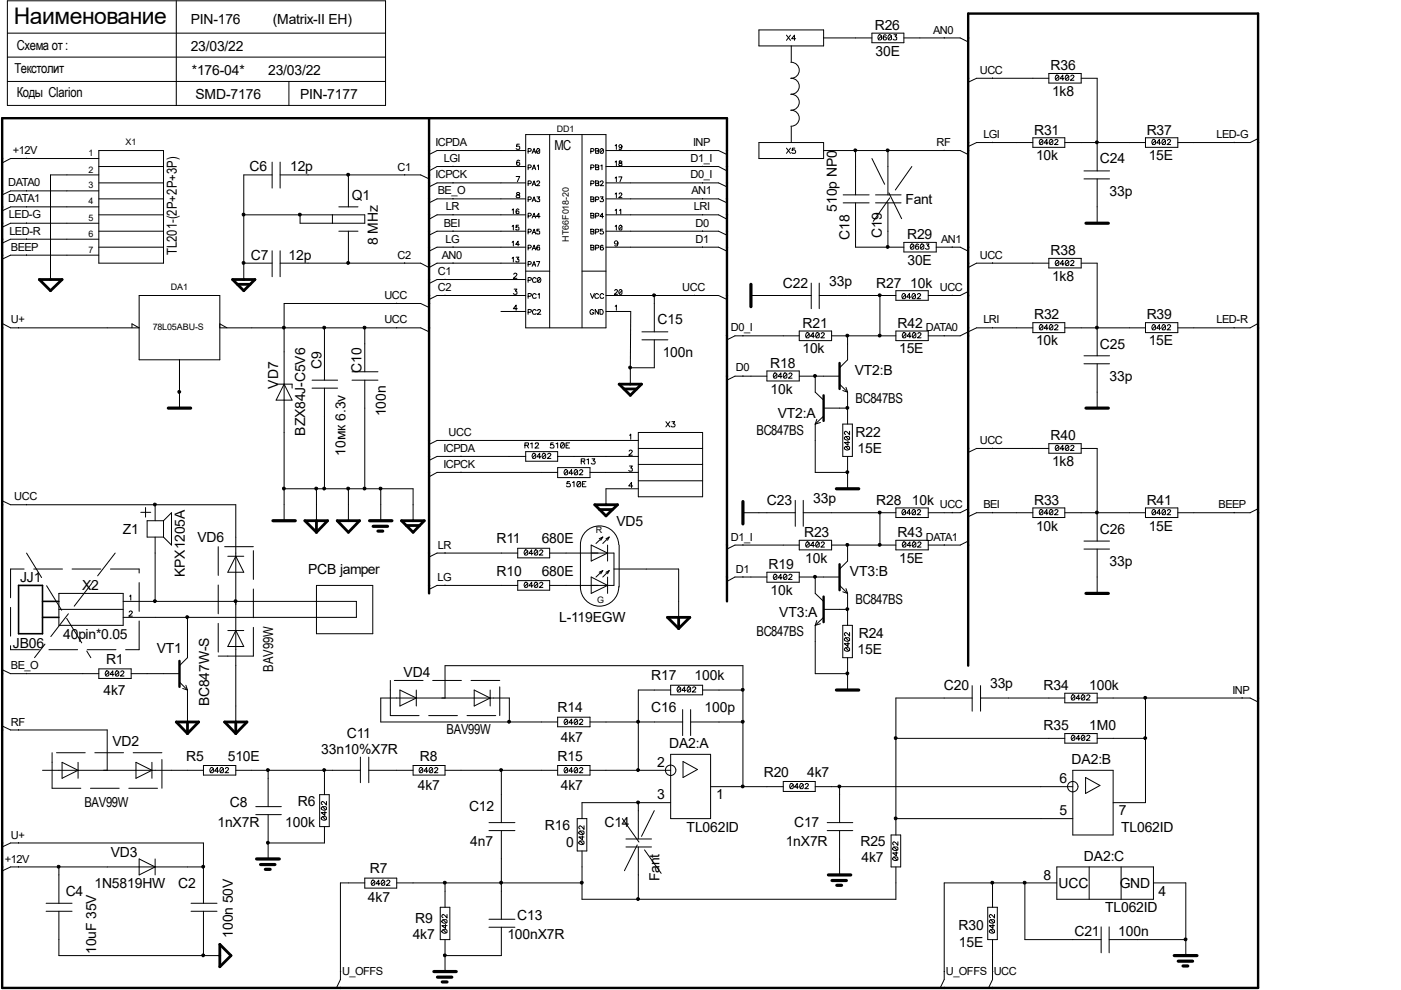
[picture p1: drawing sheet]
<svg xmlns="http://www.w3.org/2000/svg" width="297mm" height="210mm" viewBox="0 0 297 210" stroke-linecap="round" stroke-linejoin="round" font-family="sans-serif">
<g fill="none" stroke="#000" stroke-width=".21">
<path d="M1.6 .2h80.1v22.2h-80.1zM1.6 7h80.1M1.6 17.3h80.1M1.6 12.1h80.1M37.4 .2v22.2M61.3 17.3v5.1M160.9 6.3h13.7v3.4h-13.7zM166.7 7.5l.9 1.1M167.6 7.5l-.9 1.1M167.7 13.2a1.7 1.7 0 0 1 1.8 1.7 1.7 1.7 0 0 1-1.8 1.7 1.7 1.7 0 0 1 1.8 1.7 1.7 1.7 0 0 1-1.8 1.7 1.7 1.7 0 0 1 1.8 1.7 1.7 1.7 0 0 1-1.8 1.7 1.7 1.7 0 0 1 1.8 1.7 1.7 1.7 0 0 1-1.8 1.7M167.8 9.7v3.4M168.7 8.2h-.9l.6-.7v1.1"/>
<path d="M174.6 8h10.3M184.9 7h6.7v2.1h-6.7zM186.3 7.5l.2-.1a.62 .62 0 0 1 .1 1.1h-.3l-.1-.2-.1-.4zM186.9 7.6l-.7 .7M187.9 7.5h-.1a.51 .51 0 0 0-.6 .4 .51 .51 0 0 0 .5 .6 .34 .34 0 0 0 .1-.6 .34 .34 0 0 0-.6 .2M188.4 7.5l.2-.1a.62 .62 0 0 1 .2 1.1h-.4l-.1-.5zM189 7.6l-.7 .7M189.5 7.4h.6l-.3 .4a.38 .38 0 0 1 .3 .5 .38 .38 0 0 1-.7 .1v-.1M191.6 8h12l1.7 .9M200.2 8h.1M210.4 16.5v.1M222.4 16.6h-15.4l-1.7 .8"/>
<path d="M222.4 15.6h6.8v2h-6.8zM223.9 16l.2-.1a.62 .62 0 0 1 .1 1.1h-.3l-.1-.2-.1-.4zM224.5 16.2l-.7 .6M225.6 16.7h-.9l.6-.8v1.1M226 16l.2-.1a.62 .62 0 0 1 .2 1.1h-.4l-.1-.2-.1-.4zM226.6 16.2l-.7 .6M227 16.2l.5-.3 .2 .4-.8 .7h.8M229.2 16.6h3.4v19.6M5.6 33.5v.1M21 33.6h-18.8l-1.7 .9M21 37.1h-10.3v22.2M21 31.9h13.7v23.9h-13.7z"/>
<path d="M21 38.8h13.7M21 35.3h13.7M57.7 37.1h-6v22.2M57.7 34.4v5.5M59.4 37.1h29.8l1.8 .8M59.4 34.4v5.5M73.9 37.1v6.8M85.8 37v.1M96.1 31.8v.1M96.1 35.2v.1M96.1 38.7v.1M109.4 37.4h.8l-.5 1.1"/>
<path d="M110.1 30.6h-.5l-.1 .5a.43 .43 0 0 1 .6-.1 .43 .43 0 0 1 .1 .6l-.6 .1-.2-.2M110.2 34.1l-.1-.1a.51 .51 0 0 0-.6 .5 .51 .51 0 0 0 .5 .6 .36 .36 0 0 0 .1-.7 .36 .36 0 0 0-.6 .3M111.5 28.5h17v41h-17zM111.5 38.8h-18.8l-1.7 .8M111.5 31.9h-18.8l-1.7 .9M111.5 35.3h-18.8l-1.7 .9M112 32.1l.6-.1v-.4l-.6-.1v1M112 38.9h.6v-.5h-.6v1M112 35.6l.6-.1v-.4l-.6-.1v1M112.8 32.5l.4-1 .4 1M112.8 39.4l.4-1 .4 1M112.8 36l.4-1 .4 1"/>
<path d="M113 32.2h.5M113 39h.5M113 35.6h.5M113.8 38.6v-.2h.5l.1 .3-.7 .7h.7M113.9 31.6l.3-.1 .2 .2-.1 .8a.52 .52 0 0 1-.5-.3 .52 .52 0 0 1 .1-.6zM113.9 35.2l.3-.2v1M114.4 31.7l-.6 .6M116.5 28.5v41M123.4 28.5v41M125.3 32.1l.6-.1v-.4l-.6-.1v1M125.3 38.9h.6v-.5h-.6v1M125.3 35.6l.6-.1v-.4l-.6-.1v1"/>
<path d="M126.3 31.5l.7 .1v.3l-.3 .1 .3 .1-.1 .4h-.6zM126.3 38.4h.7v.4l-.3 .1h.3l-.1 .5h-.6zM126.3 35l.7 .1v.3l-.3 .1 .3 .1-.1 .4h-.6zM126.3 32h.4M126.3 38.9h.4M126.3 35.5h.4M127.3 38.6l.2-.2 .4 .1-.2 .4-.5 .5h.8M127.4 35.1l.2-.1v1M127.9 31.7l-.6 .6M128.5 38.8h23.9l1.7 .8M128.5 31.9h23.9l1.7 .9M128.5 35.3h23.9l1.7 .9"/>
<path d="M130.4 30.9l.3-.3v1.1M130.4 37.8l.3-.3v1M130.4 34.4l.3-.3v1M131.2 37.5h.7l-.5 1M131.3 34.2v.3l.6 .3a.31 .31 0 0 1-.4 .3 .31 .31 0 0 1-.1-.5l.3-.1 .2-.2-.3-.2zM131.9 31l-.4 .3-.2-.1v-.4l.2-.2a.53 .53 0 0 1 .4 .7 .53 .53 0 0 1-.6 .4v-.1M149 31.8v.1M149 35.2v.1M149 38.7v.1M160.9 30.2h13.7v3.4h-13.7zM166.7 31.4l.9 1.1M167.6 31.4l-.9 1.1"/>
<path d="M167.8 26.8v3.4M168.5 31.4h-.5l-.1 .5a.43 .43 0 0 1 .7 0 .43 .43 0 0 1 0 .6 .43 .43 0 0 1-.7-.1l-.1-.1M174.6 31.9h29l1.7 .9M181.4 31.9v9.4M188.3 31.9v9.4M200.2 31.8v.1M210.4 30.1v.1M219 30.2h-12l-1.7 .9M219 29.2h6.8v2h-6.8zM220.5 29.6l.2-.1a.62 .62 0 0 1 .1 1.1h-.3l-.2-.4zM221.1 29.8l-.7 .7M222.2 30.3h-.8l.6-.8v1.1"/>
<path d="M222.6 29.6l.2-.1a.62 .62 0 0 1 .2 1.1h-.4l-.1-.1v-.4zM223.2 29.8l-.7 .7M223.6 29.8l.5-.3 .2 .4-.7 .7h.7M225.8 30.2h17.1M229.8 37.9h5.4M229.8 36.2h5.4M232.6 37.9v9.4M242.9 29.2h6.8v2h-6.8zM244.4 29.6l.2-.1a.62 .62 0 0 1 .1 1.1h-.3l-.1-.1-.1-.4zM245 29.8l-.7 .7M246.1 30.3h-.9l.6-.8v1.1M246.5 29.6l.2-.1a.62 .62 0 0 1 .1 1.1h-.3l-.1-.1-.1-.4z"/>
<path d="M247.1 29.8l-.7 .7M247.5 29.8l.4-.3 .3 .4-.8 .7h.8M261.7 30.1v.1M266.7 29.4l-1.7 .8h-15.3M5.6 40.4v.1M5.6 43.8v.1M5.6 47.2v.1M5.6 50.6v.1M5.6 54v.1M21 54.1h-18.8l-1.7 .8M21 47.3h-18.8l-1.7 .9M21 43.9h-18.8l-1.7 .8"/>
<path d="M21 50.7h-18.8l-1.7 .9M21 40.5h-18.8l-1.7 .8M21 45.6h13.7M21 52.4h13.7M21 49h13.7M21 42.2h13.7M51.7 45.6h25.6v1.7h-13.7v-1.7M51.7 55.8h6M57.7 53.2v5.5M59.4 55.8h29.8l1.8 .9 1.7-.9h18.8M59.4 53.2v5.5M70.5 45.6v1.7"/>
<path d="M71.8 43.9h4.1M71.8 49h4.1M73.9 49v6.8M85.8 55.7v.1M94.4 59.2v.1M96.1 42.1v.1M96.1 45.5v.1M96.1 48.9v.1M96.1 52.3v.1M96.1 55.7v.1M108.6 51.4l.2-.3v1.1M108.6 48l.2-.2v1"/>
<path d="M108.6 54.8l.2-.3v1M108.6 44.5l.2-.2v1M108.9 58.2l.4-.3 .3 .4-.8 .7h.8M109.4 54.5h.6l-.3 .4a.31 .31 0 0 1 .3 .4 .31 .31 0 0 1-.4 .2l-.3-.1M109.6 40.9v.3l.6 .4a.34 .34 0 0 1-.4 .3 .34 .34 0 0 1-.3-.4l.7-.4-.3-.3zM109.9 47.8h-.5v.5a.35 .35 0 0 1 .5-.2 .35 .35 0 0 1 .1 .5 .35 .35 0 0 1-.4 .2l-.3-.2M110 44.4l-.3-.1-.3 .2v.7a.34 .34 0 0 0 .6 0 .34 .34 0 0 0-.3-.5l-.3 .3M110.1 51.8h-.8l.6-.7v1.1M111.5 59.3h-18.8l-1.7 .8M111.5 52.4h-18.8l-1.7 .9M111.5 49h-18.8l-1.7 .9M111.5 42.2h-18.8l-1.7 .8"/>
<path d="M111.5 45.6h-18.8l-1.7 .9M111.5 57.5h5M112 52.6l.6-.1v-.4l-.6-.1v1M112 42.3l.6-.1v-.4l-.6-.1v1.1M112 59.4h.6v-.5l-.6-.1v1.1M112 49.2l.6-.1v-.4l-.6-.1v1M112 56h.6v-.5h-.6v1M112 45.8l.6-.1v-.4l-.6-.1v1M112.8 53l.4-1 .4 1M112.8 42.8l.4-1.1 .4 1.1M112.8 49.6l.4-1 .4 1M112.8 56.5l.4-1 .4 1"/>
<path d="M112.8 46.2l.4-1 .4 1M113 52.7h.5M113 42.4h.5M113 49.3h.5M113 56.1h.5M113 45.9h.5M113.7 59.1a.39 .39 0 0 0-.5-.3 .39 .39 0 0 0-.3 .5 .47 .47 0 0 0 .2 .5 .47 .47 0 0 0 .6 0v-.1M113.7 55.5h.7l-.4 1M113.8 41.7h.6l-.3 .5h.2a.38 .38 0 0 1 0 .6 .38 .38 0 0 1-.6-.2M114.3 48.6h-.5v.4a.36 .36 0 0 1 .6 .1 .36 .36 0 0 1-.1 .5 .36 .36 0 0 1-.6-.2M114.4 52.2l-.3-.2-.3 .2v.7a.34 .34 0 0 0 .6 0 .34 .34 0 0 0-.3-.5l-.3 .3M114.5 45.9h-.8l.6-.7v1"/>
<path d="M114.6 59l-.6 .7M123.4 57.5h5.1M125.3 52l.6 .1v.3l-.2 .1 .2 .1v.4h-.6zM125.3 41.7l.6 .1v.4h-.2l.2 .1v.5h-.6zM125.3 48.6l.6 .1v.3l-.2 .1 .2 .1v.4h-.6zM125.3 45.2l.6 .1v.3l-.2 .1 .2 .1v.4h-.6zM125.3 52.5h.4M125.3 42.2h.4M125.3 49.1h.4M125.3 45.7h.4M126.3 52.6l.6-.1 .1-.4-.7-.1v1M126.3 42.3l.6-.1 .1-.4-.7-.1v1.1"/>
<path d="M126.3 49.2l.6-.1 .1-.4-.7-.1v1M126.3 45.8l.6-.1 .1-.4-.7-.1v1M127.3 41.7h.6l-.4 .5h.3a.38 .38 0 0 1 0 .6 .38 .38 0 0 1-.6-.2M127.8 48.6h-.5v.4a.36 .36 0 0 1 .6 .1 .36 .36 0 0 1-.3 .5h-.3l-.1-.2M127.9 52.2l-.2-.2-.4 .2v.7a.36 .36 0 0 0 .5 .2 .36 .36 0 0 0 .1-.5 .36 .36 0 0 0-.4-.2l-.2 .3M128 45.9h-.8l.5-.7v1M128.5 52.4h23.9l1.7 .9M128.5 49h23.9l1.7 .9M128.5 42.2h23.9l1.7 .8M128.5 45.6h23.9l1.7 .9M130.4 41.1l.3-.2v1M130.4 48l.3-.2v1"/>
<path d="M130.4 44.6l.3-.2v1M131 51.5l-.2 .2h-.4a.36 .36 0 0 1 0-.5 .36 .36 0 0 1 .5 0l.1 .3a.49 .49 0 0 1-.4 .7l-.3-.1M131.3 41.1l.3-.2 .3 .3-.7 .7h.7M131.4 47.8h.2l.3 .2-.1 .8a.52 .52 0 0 1-.6-.3 .52 .52 0 0 1 .2-.7zM131.4 44.6l.2-.2v1M131.9 48l-.6 .6M149 42.1v.1M149 45.5v.1M149 48.9v.1M149 52.3v.1M178.8 41.3h5.5M178.8 43h5.5"/>
<path d="M181.4 43v9.4h10.2M185.6 41.3h5.4M185.6 43h5.4M188.3 43v9.4M191.6 51.4h6.9v2h-6.9zM193.2 51.8l.1-.1a.62 .62 0 0 1 .2 1.1h-.3l-.2-.4zM193.8 52l-.7 .7M194.8 51.9l-.1-.1a.51 .51 0 0 0-.6 .5 .51 .51 0 0 0 .5 .5 .34 .34 0 0 0 0-.5 .34 .34 0 0 0-.5 .2M195.3 51.8l.1-.1a.62 .62 0 0 1 .2 1.1h-.3l-.2-.4zM195.9 52l-.7 .7M196.4 51.7h.6l-.4 .5a.38 .38 0 0 1 .3 .5 .38 .38 0 0 1-.6 0h-.1M198.5 52.4h5.1l1.7 .9"/>
<path d="M201.9 52.3v.1M210.4 55.7v.1M222.4 55.8h-15.4l-1.7 .9M222.4 54.8h6.8v2h-6.8zM223.9 55.3l.2-.1a.62 .62 0 0 1 .1 1.1h-.3l-.1-.2-.1-.4zM224.5 55.5l-.7 .6M225.6 56h-.9l.6-.8v1.1M226 55.3l.2-.1a.62 .62 0 0 1 .2 1.1h-.4l-.1-.2-.1-.4zM226.6 55.5l-.7 .6M227 55.5l.5-.3 .2 .3-.8 .8h.8M229.2 55.8h3.4v19.6M.5 68.6l1.7 .9h27.3l-1.5-.8v.8"/>
<path d="M3.9 69.4v.1M29.5 62.7h17.1v13.6h-17.1zM38.1 76.3v10.2M46.6 69.5h42.6l1.8 .9M46.6 68.7l1.5 .8M68.8 69.5v11.1M74.6 78.8h5.5M77.3 69.5v9.3M84.1 64.3h.1M84.1 69.4v.1M91 65.2l-1.8-.9h-29v46.1M94.4 62.6v.1"/>
<path d="M106.2 66h5.3M109 61.3h.6l-.3 .4a.38 .38 0 0 1 .3 .6 .38 .38 0 0 1-.7 0l-.1-.1M109.7 65.4h-.9l.6-.7v1.1M111.5 62.7h-18.8l-1.7 .8M112 62.8l.6-.1v-.4l-.6-.1v1M112 66.2l.6-.1v-.4l-.6-.1v1M113.7 62.5a.39 .39 0 0 0-.5-.3 .39 .39 0 0 0-.3 .5 .47 .47 0 0 0 .2 .5 .47 .47 0 0 0 .6 0v-.1M113.7 65.9a.39 .39 0 0 0-.5-.3 .39 .39 0 0 0-.3 .4 .47 .47 0 0 0 .2 .6 .47 .47 0 0 0 .6-.1M114 65.9l.2-.3 .4 .2-.2 .4-.5 .4h.8M114.1 62.4l.2-.2v1M125.2 62.2l.4 1 .4-1M125.9 65.9a.39 .39 0 0 0-.5-.3 .39 .39 0 0 0-.3 .4v.3a.38 .38 0 0 0 .4 .3 .38 .38 0 0 0 .4-.3h-.3"/>
<path d="M126.9 62.5a.39 .39 0 0 0-.5-.3 .39 .39 0 0 0-.3 .5 .47 .47 0 0 0 .2 .5 .47 .47 0 0 0 .6 0v-.1M126.9 65.6v1l-.7-1v1M127.2 65.6a.59 .59 0 0 1 .6 .3 .59 .59 0 0 1-.1 .7h-.5zM128 62.5a.39 .39 0 0 0-.5-.3 .39 .39 0 0 0-.3 .5 .47 .47 0 0 0 .2 .5 .47 .47 0 0 0 .6 0v-.1M128.5 62.7h23.9l1.7 .8M128.5 66h5.2l-.1 12M130.3 61.6l.4-.2 .2 .3-.6 .7h.6M130.4 64.9l.3-.2v1.1M131.4 61.5l.2-.1 .3 .2-.1 .8a.52 .52 0 0 1-.6-.3 .52 .52 0 0 1 .2-.6zM131.9 61.6l-.6 .6M133.6 78v3.4M136.1 70.4h5.5"/>
<path d="M136.1 72.1h5.5M138.7 62.7v7.7M138.7 72.1v5.9h-5.1M147.3 62.6v.1M157.5 71.1v.1M157.5 79.7v.1M159.2 62.7h12.8M162.6 79.8h-6.8l-1.7 .8M162.6 78.7h6.9v2.1h-6.9zM164.1 79.2l.2-.1a.62 .62 0 0 1 .2 1.1h-.4l-.1-.4zM164.7 79.3l-.7 .7M165.8 79.8h-.8l.6-.7v1.1"/>
<path d="M166.2 79.2l.2-.1a.62 .62 0 0 1 .2 1.1h-.4l-.1-.4zM166.8 79.3l-.6 .7M167.3 79.3l.4-.2 .2 .3-.7 .8h.7M169.5 79.8h8.5M169.5 71.2h-13.7l-1.7 .9M169.5 70.2h6.8v2h-6.8zM171 70.6l.2-.1a.62 .62 0 0 1 .1 1.1h-.3l-.2-.4zM171.6 70.8l-.7 .7M172 60v5.4M172.7 71.3h-.9l.6-.8v1.1M172.8 79.8v3.3l1.8 1.7M173.1 70.6l.2-.1a.62 .62 0 0 1 .1 1.1h-.3l-.1-.1-.1-.5z"/>
<path d="M173.7 62.7h16.2M173.7 60v5.4M173.7 70.8l-.7 .7M174.1 70.8l.4-.3 .3 .4-.8 .7h.8M176.3 71.2h13.6M179.7 71.2v5.1l-1.7 1.7M186.6 62.7v8.5M189.9 61.6h6.9v2.1h-6.9zM189.9 70.2h6.9v2h-6.9zM191.4 62.3l.2-.1a.62 .62 0 0 1 .1 1.1h-.3l-.1-.1-.1-.5zM191.5 70.6l.1-.1a.62 .62 0 0 1 .2 1.1h-.3l-.2-.4zM192 62.5l-.7 .7"/>
<path d="M192.1 70.8l-.7 .7M193.1 63h-.9l.6-.8v1.1M193.2 71.3h-.9l.6-.8v1.1M193.5 62.3l.2-.1a.62 .62 0 0 1 .1 1.1h-.3l-.2-.4zM193.6 70.6l.2-.1a.62 .62 0 0 1 .1 1.1h-.3l-.1-.1-.1-.5zM194.1 62.5l-.7 .7M194.2 70.8l-.7 .7M194.5 62.5l.4-.3 .3 .4-.8 .7h.8M194.6 70.8l.4-.3 .3 .4-.8 .7h.8M200.2 71.1v.1M201.9 62.6v.1M205.3 61.8l-1.7 .9h-6.8"/>
<path d="M210.4 69.4v.1M219 69.5h-12l-3.4 1.7h-6.8M219 68.4h6.8v2.1h-6.8zM220.5 68.9l.2-.1a.62 .62 0 0 1 .1 1.1h-.3l-.2-.4zM221.1 69.1l-.7 .7M222.2 69.6h-.8l.6-.8v1.1M222.6 68.9l.2-.1a.62 .62 0 0 1 .2 1.1h-.4l-.1-.1v-.5zM223.2 69.1l-.7 .7M223.6 69.1l.5-.3 .2 .4-.7 .7h.7M225.8 69.5h17.1M229.8 77.1h5.4M229.8 75.4h5.4"/>
<path d="M232.6 77.1v9.4M242.9 68.4h6.8v2.1h-6.8zM244.4 68.9l.2-.1a.62 .62 0 0 1 .1 1.1h-.3l-.1-.1-.1-.5zM245 69.1l-.7 .7M246.1 69.6h-.9l.6-.8v1.1M246.5 68.9l.2-.1a.62 .62 0 0 1 .1 1.1h-.3l-.1-.1-.1-.5zM247.1 69.1l-.7 .7M247.5 69.1l.4-.3 .3 .4-.8 .7h.8M261.7 69.4v.1M266.7 68.6l-1.7 .9h-15.3M58.5 81.4h3.4v.9M60.2 81.4l1.7 3.4h-3.4z"/>
<path d="M66.2 80.6h5.4M66.2 82.3h5.4M68.8 82.3v21.3M74.6 80.6h5.5M77.3 80.6v23M97.7 93.3v.1M97.7 96.7v.1M111.3 94.4h.7l.1-.4-.8-.1v1.1M111.5 96.8h-18.8l-1.7 .8M111.5 95.8h6.7v2h-6.7zM111.7 94.4l.4 .6M112.5 94.1l.3-.2v1.1"/>
<path d="M113 96.2l.2-.1a.62 .62 0 0 1 .1 1.1h-.3l-.2-.4zM113.5 94.1a.31 .31 0 0 1 .4-.2 .31 .31 0 0 1 .2 .4l-.7 .7h.9M113.6 96.4l-.7 .6M114.7 96.9h-.9l.6-.8v1.1M115.1 96.2l.2-.1a.62 .62 0 0 1 .1 1.1h-.3l-.2-.4zM115.7 96.4l-.7 .6M116.1 96.4l.4-.3 .3 .3-.8 .8h.8M117.3 93.9h-.5l-.1 .5a.43 .43 0 0 1 .6-.1 .43 .43 0 0 1 0 .7 .43 .43 0 0 1-.6-.1l-.1-.1M117.9 94.1l.3-.2v1.1M118.2 96.8h17.1M118.2 99.1h6.9v2.2h-6.9zM119 93.9a.62 .62 0 0 1 .7 .3 .62 .62 0 0 1-.2 .8h-.5l-.1-.2-.1-.4z"/>
<path d="M119.6 94.1l-.7 .7M119.8 99.7l.1-.1a.62 .62 0 0 1 .2 1.1h-.3l-.1-.2-.1-.4zM120 94.4h.4M120.4 99.8l-.7 .7M120.8 93.9h-.8v1.1h.8M121.9 99.7l.1-.1a.62 .62 0 0 1 .2 1.1h-.3l-.2-.5zM122.5 99.8l-.7 .7M122.9 99.8l.4-.2 .3 .3-.8 .8h.8M123.2 97.8h.7l.1-.4-.8-.1v1.1M123.7 97.8l.3 .6M124.4 97.5l.4-.2v1.1M125.5 97.3h.6l-.3 .4a.36 .36 0 0 1 .4 .4 .36 .36 0 0 1-.5 .3l-.4-.2"/>
<path d="M133.4 95.7l.4-.3 .3 .4-.8 .7h.8M133.5 92.3l.2-.3v1.1M133.5 98.8h.6l-.4 .4a.38 .38 0 0 1 .3 .6 .38 .38 0 0 1-.6 0l-.1-.1M135.3 93.4h-42.6l-1.7 .8M135.3 91.7h13.7v13.6h-13.7zM135.3 95.1h13.7M135.3 98.5h13.7M141.2 89.4l.8 1.1M142 89.4l-.8 1.1M142.4 89.4h.6l-.3 .4a.36 .36 0 0 1 .4 .4 .36 .36 0 0 1-.5 .3l-.3-.2M172.8 89.9v10.3h6.9M173.2 88.9l-.4 1"/>
<path d="M173.9 89.6l-1.1 .3M174.6 86.5h5.1M174.6 88.2l-1.8 1.7M178 81.4l1.7 1.7M178.7 89.9h2v6.9h-2zM178.7 82.8l1 .3M179 94.9l.3-.2h.7l.1 .1a.57 .57 0 0 1-.4 .7 .57 .57 0 0 1-.7-.4zM179 92.8l.3-.3h.7l.1 .2a.57 .57 0 0 1-.4 .7 .57 .57 0 0 1-.7-.4zM179.3 94.7l.7 .6M179.3 92.5l.7 .7M179.4 82.1l.3 1M179.7 83.1v6.8"/>
<path d="M179.7 96.8v6.8M179.8 93.6v.8l-.8-.6h1.1M180.1 91.4v.8l-.7-.8-.4 .3 .3 .4M210.4 95v.1M222.4 95.1h-15.4l-1.7 .8M222.4 94.1h6.8v2h-6.8zM223.9 94.5l.2-.1a.62 .62 0 0 1 .1 1.1h-.3l-.1-.2-.1-.4zM224.5 94.7l-.7 .6M225.6 95.2h-.9l.6-.8v1.1M226 94.5l.2-.1a.62 .62 0 0 1 .2 1.1h-.4l-.1-.2-.1-.4zM226.6 94.7l-.7 .6M227 94.7l.5-.3 .2 .3-.8 .8h.8"/>
<path d="M229.2 95.1h3.4v19.6M.5 106.2l1.7 .8h47.8v46.1M5.6 106.9v.1M29.8 108.6h2.2M30.9 107.6v2M32.9 107v3.4M32.9 113.9v13.6M34.7 110.4h-3.5v3.5h3.5M34.7 110.4v3.5M34.7 110.4l1.7-1.7v6.9l-1.7-1.7M48.3 117.9h3.4M50 117.9l1.7 3.4h-3.4z"/>
<path d="M60.2 103.6h27.4v6.8M67.1 103.6v6.8M73.9 103.6v6.8M80.7 103.6v6.8M94.4 117.2v.1M97.7 100.1v.1M109.8 117.3h-17.1l-1.7 .8M109.8 116.2h6.7v2.1h-6.7zM111.3 116.7l.2-.1a.62 .62 0 0 1 .1 1.1h-.3l-.1-.2-.1-.4zM111.9 116.8l-.7 .7M113 117.3h-.9l.6-.7v1.1M113.4 116.7l.2-.1a.62 .62 0 0 1 .1 1.1h-.3l-.1-.2-.1-.4z"/>
<path d="M114 116.8l-.7 .7M114.4 116.8l.4-.2 .3 .3-.8 .8h.8M116.5 117.3h13.7v6.8h-13.7M118.2 100.2h-25.5l-1.7 .9M120.8 102.1h-.5l-.1 .5a.43 .43 0 0 1 .6 0 .43 .43 0 0 1 0 .6 .43 .43 0 0 1-.6-.1l-.1-.1M121.4 102.3l.3-.2v1.1M121.5 100.3h-.9l.6-.7v1.1M122.5 102.1a.62 .62 0 0 1 .7 .3 .62 .62 0 0 1-.2 .8h-.5l-.1-.2-.1-.4zM123.1 115.5a4.1 4.1 0 0 1 4-4 4.1 4.1 0 0 1 4.1 4M123.1 102.3l-.7 .7M123.1 115.6v8.9M123.5 102.6h.4"/>
<path d="M124.2 102.1h-.7v1.1h.7M125.1 100.2h10.2M125.3 115.6l3.5 1.7-3.5 1.7zM127.8 113.9l-.8 .3M127.8 113.9l-.4 .7M127.8 113.9l-1.4 1.3M128.8 115.6v3.4M129.2 113.9l-.7 .3M129.2 113.9l-.4 .7M129.2 113.9l-1.4 1.3M131.3 115.6v8.9M134.2 103h-.9l.6-.7v1.1"/>
<path d="M135.3 103.6h-6.8v3.4M135.3 101.9h13.7M157.5 115.5v.1M157.5 108.7h11.1M168.6 106.1v5.5M169.5 115.6h-13.7l-1.7 .8M169.5 114.6h6.8v2h-6.8zM170.3 108.7h19.6M170.3 106.1v5.5M171 115l.2-.1a.62 .62 0 0 1 .1 1.1h-.3l-.2-.4zM171.6 115.1l-.7 .7M172.7 115.7h-.9l.6-.8v1.1"/>
<path d="M173.1 115l.2-.1a.62 .62 0 0 1 .1 1.1h-.3l-.1-.2-.1-.4zM173.7 115.1l-.7 .7M174.1 115.1l.4-.2 .3 .3-.8 .8h.8M176.3 115.6h13.6M179.7 115.6v3.4l-1.7 1.6M186.6 108.7v6.9M189.9 107.7h6.9v2h-6.9zM189.9 114.6h6.9v2h-6.9zM191.4 108.1l.2-.1a.62 .62 0 0 1 .1 1.1h-.3l-.1-.1-.1-.5zM191.5 115l.1-.1a.62 .62 0 0 1 .2 1.1h-.3l-.2-.4zM192 108.3l-.7 .7M192.1 115.1l-.7 .7"/>
<path d="M193.1 108.8h-.9l.6-.8v1.1M193.2 115.7h-.9l.6-.8v1.1M193.5 108.1l.2-.1a.62 .62 0 0 1 .1 1.1h-.3l-.2-.4zM193.6 115l.2-.1a.62 .62 0 0 1 .1 1.1h-.3l-.1-.2-.1-.4zM194.1 108.3l-.7 .7M194.2 115.1l-.7 .7M194.5 108.3l.4-.3 .3 .4-.8 .7h.8M194.6 115.1l.4-.2 .3 .3-.8 .8h.8M200.2 115.5v.1M201.9 108.6v.1M205.3 114.7l-1.7 .9h-6.8M205.3 107.9l-1.7 .8h-6.8"/>
<path d="M210.4 108.6v.1M219 108.7h-12l-1.7 .9M219 107.7h6.8v2h-6.8zM220.5 108.1l.2-.1a.62 .62 0 0 1 .1 1.1h-.3l-.2-.4zM221.1 108.3l-.7 .7M222.2 108.8h-.8l.6-.8v1.1M222.6 108.1l.2-.1a.62 .62 0 0 1 .2 1.1h-.4l-.1-.1v-.5zM223.2 108.3l-.7 .7M223.6 108.3l.5-.3 .2 .4-.7 .7h.7M225.8 108.7h17.1M229.8 116.4h5.4M229.8 114.7h5.4"/>
<path d="M232.6 116.4v9.4M242.9 107.7h6.8v2h-6.8zM244.4 108.1l.2-.1a.62 .62 0 0 1 .1 1.1h-.3l-.1-.1-.1-.5zM245 108.3l-.7 .7M246.1 108.8h-.9l.6-.8v1.1M246.5 108.1l.2-.1a.62 .62 0 0 1 .1 1.1h-.3l-.1-.1-.1-.5zM247.1 108.3l-.7 .7M247.5 108.3l.4-.3 .3 .4-.8 .7h.8M261.7 108.6v.1M266.7 107.9l-1.7 .8h-15.3M12.5 125.8h13.6v6.8h-13.6zM12.5 129.2h13.6"/>
<path d="M26.1 127.5h49.5v3.4h-49.5M27.4 129.8l.4-.3 .3 .4-.8 .7h.8M27.5 126.4l.2-.2v1.1M39.7 130.9v8.5l-1.6 1.7M48.3 133.7h3.4M50 133.7l1.7 3.4h-3.4zM67.1 124.1h11.9v10.3h-11.9zM94.4 124v.1M109.8 124.1h-17.1l-1.7 .9M109.8 123.1h6.7v2h-6.7zM111.3 123.5l.2-.1a.62 .62 0 0 1 .1 1.1h-.3l-.1-.1-.1-.4zM111.9 123.7l-.7 .7"/>
<path d="M113 124.2h-.9l.6-.8v1.1M113.4 123.5l.2-.1a.62 .62 0 0 1 .1 1.1h-.3l-.1-.1-.1-.4zM114 123.7l-.7 .7M114.4 123.7l.4-.3 .3 .4-.8 .7h.8M123.1 124.4a4.1 4.1 0 0 0 4 4.1 4.1 4.1 0 0 0 4.1-4.1M125.3 122.3l3.5 1.8-3.5 1.7zM127.8 121l-.8 .3M127.8 121l-.4 .7M127.8 121l-1.4 1.3M128.8 122.3v3.5M129.2 121l-.7 .3M129.2 121l-.4 .7"/>
<path d="M129.2 121l-1.4 1.3M130.2 120.6h13.7v10.3M157.5 122.3h.1M162.6 122.3h-6.8l-1.7 1M162.6 121.3h6.9v2.1h-6.9zM164.1 121.8h.2a.62 .62 0 0 1 .2 1.1h-.4l-.1-.5zM164.7 122l-.7 .7M165.8 122.5h-.8l.6-.7v1.1M166.2 121.8h.2a.62 .62 0 0 1 .2 1.1h-.4l-.1-.5zM166.8 122l-.6 .7M167.3 122l.4-.2 .2 .3-.7 .8h.7M169.5 122.3h8.5"/>
<path d="M172.8 132.6v10.2h6.9M172.8 122.3v3.5l1.8 1.7M173.2 131.6l-.4 1M173.9 132.2l-1.1 .4M174.6 129.2h5.1M174.6 130.9l-1.8 1.7M178 124.1l1.7 1.7M178.7 125.5l1 .3M178.7 132.6h2v6.8h-2zM179 137.6l.3-.3h.7l.1 .2a.57 .57 0 0 1-.4 .6 .57 .57 0 0 1-.7-.3zM179 135.5l.3-.3h.7l.1 .2a.57 .57 0 0 1-.4 .6 .57 .57 0 0 1-.7-.4zM179.3 137.3l.7 .7"/>
<path d="M179.3 135.2l.7 .7M179.4 124.8l.3 1M179.7 125.8v6.8M179.7 139.4v6.9M179.8 136.2v.9l-.8-.6h1.1M180.1 134.1v.8l-.7-.8-.4 .3 .3 .4M.5 153.9l1.7 .9h20.5v8.5M.5 142l1.7 .8h18.8M3.9 154.7v.1M5.6 142.7v.1M21 141.8h6.8v2h-6.8zM22.5 142.3l.1-.1a.62 .62 0 0 1 .2 1.1h-.3l-.2-.4z"/>
<path d="M23.1 142.5l-.7 .7M24.2 143h-.9l.6-.8v1.1M24.6 142.3l.2-.1a.62 .62 0 0 1 .1 1.1h-.3l-.1-.1-.1-.5zM25.2 142.5l-.7 .7M25.6 142.5l.4-.3 .3 .4-.8 .7h.8M27.8 142.8h10.3M38.1 144.6l1.6 1.7M38.7 146l1 .3M39.4 145.3l.3 1M39.7 146.3v6.8M84.8 146.3l3.5 1.7-3.5 1.7zM88.3 146.3v3.4"/>
<path d="M94.4 148v-6.9h63.1v25.7M100.5 146.3l3.4 1.7-3.4 1.7zM103.9 146.3v3.4M108 153.1v-5.1h-27.3v5.1h37.5M118.2 152.1h6.9v2h-6.9zM119.8 152.6l.1-.1a.62 .62 0 0 1 .2 1.1h-.3l-.2-.4zM120.4 152.7l-.7 .7M121.5 153.2h-.9l.6-.7v1.1M121.9 152.6l.1-.1a.62 .62 0 0 1 .2 1.1h-.3l-.2-.4zM122.5 152.7l-.7 .7M122.9 152.7l.4-.2 .3 .3-.8 .8h.8M125.1 153.1h19.6"/>
<path d="M142.2 146.3h-6.9v17M142.2 145.3h6.8v2h-6.8zM142.2 159.9h8.5v13.7h-8.5zM143.7 145.7l.2-.1a.62 .62 0 0 1 .2 1.1h-.4l-.1-.1-.1-.5zM144.3 145.9l-.7 .7M144.7 150.5v5.5M145.4 146.4h-.8l.6-.8v1.1M145.8 145.7l.2-.1a.62 .62 0 0 1 .2 1.1h-.4v-.1l-.1-.5zM146.4 153.1h11.1M146.4 145.9l-.6 .7M146.4 150.5v5.5M146.9 145.9l.4-.3 .2 .4-.7 .7h.7"/>
<path d="M149 146.3h8.5M189.9 156.5h35.9M206.1 148h-16.2v29M206.1 145.4v5.4M207.9 148h17.9M207.9 145.4v5.4M225.8 147h6.8v2h-6.8zM225.8 155.5h6.8v2.1h-6.8zM227.3 147.4l.2-.1a.62 .62 0 0 1 .1 1.1h-.3l-.1-.1-.1-.5zM227.3 156l.2-.1a.62 .62 0 0 1 .1 1.1h-.3l-.1-.2-.1-.4zM227.9 147.6l-.7 .7M227.9 156.1l-.7 .7"/>
<path d="M229 148.1h-.9l.6-.8v1.1M229 156.6h-.9l.6-.7v1.1M229.4 147.4l.2-.1a.62 .62 0 0 1 .1 1.1h-.3l-.2-.4zM229.4 156l.2-.1a.62 .62 0 0 1 .1 1.1h-.3l-.2-.5zM230 147.6l-.7 .7M230 156.1l-.7 .7M230.4 147.6l.4-.3 .3 .4-.8 .7h.8M230.4 156.1l.4-.2 .3 .3-.8 .8h.8M232.6 148h32.4l1.7 .8M232.6 156.5h10.3M242.9 148v22.2h-6.9M263.4 147.9v.1"/>
<path d="M.5 179.6l1.7-.9h40.9v12.8M3.9 178.6v.1M9 163.3h34.1M13.2 161.6l3.3 1.7-3.3 1.7zM16.5 161.6v3.4M28.8 161.6l3.4 1.7-3.4 1.7zM32.2 161.6v3.4M43.1 162.3h6.9v2h-6.9zM44.7 162.8l.1-.1a.62 .62 0 0 1 .2 1.1h-.3l-.1-.1-.1-.5zM45.3 163l-.7 .7M46.4 163.5h-.9l.6-.8v1.1M46.8 162.8l.1-.1a.62 .62 0 0 1 .2 1.1h-.3l-.1-.1-.1-.5z"/>
<path d="M47.4 163l-.7 .7M47.8 163l.4-.3 .3 .4-.8 .7h.8M50 163.3h26.4M54.2 171h5.4M54.2 172.7h5.4M56.9 163.3v7.7M56.9 172.7v9.4M67.8 168.5h2v6.8h-2zM68.1 173.4l.3-.3h.6l.2 .2a.57 .57 0 0 1-.4 .7 .57 .57 0 0 1-.7-.4zM68.2 171.2l.2-.2h.6l.2 .2a.57 .57 0 0 1-.4 .6 .57 .57 0 0 1-.7-.4zM68.4 173.1l.6 .7M68.4 171l.6 .7"/>
<path d="M68.8 175.3v3.4h-11.9M68.8 163.3v5.2M68.9 172v.9l-.8-.6h1.1M69.2 169.9v.8l-.8-.8-.3 .3 .3 .4M76.4 160.5v5.4M78.2 163.3h9.4M78.2 160.5v5.4M87.6 162.3h6.8v2h-6.8zM89 162.8l.2-.1a.62 .62 0 0 1 .2 1.1h-.4l-.1-.1v-.5zM89.6 163l-.7 .7M90.7 163.5h-.8l.6-.8v1.1M91.1 162.8l.2-.1a.62 .62 0 0 1 .2 1.1h-.4v-.1l-.1-.5z"/>
<path d="M91.7 163l-.6 .7M92.2 163l.4-.3 .2 .4-.7 .7h.7M94.4 163.3h23.8M103.7 174.4h5.5M103.7 176.1h5.5M106.3 163.3v11.1M106.3 176.1v18.8M118.2 162.3h6.9v2h-6.9zM119.8 162.8l.1-.1a.62 .62 0 0 1 .2 1.1h-.3l-.1-.1-.1-.5zM120.4 163l-.7 .7M121.5 163.5h-.9l.6-.8v1.1M121.9 162.8l.1-.1a.62 .62 0 0 1 .2 1.1h-.3l-.1-.1-.1-.5z"/>
<path d="M122.4 173.6h2v6.8h-2zM122.5 163l-.7 .7M122.7 178.6l.3-.3h.7l.1 .2a.57 .57 0 0 1-.4 .6 .57 .57 0 0 1-.7-.4zM122.7 176.4l.3-.2h.7l.1 .2a.57 .57 0 0 1-.4 .6 .57 .57 0 0 1-.7-.4zM122.9 163l.4-.3 .3 .4-.8 .7h.8M123 178.3l.7 .7M123 176.2l.7 .7M123.5 177.2v.9l-.8-.6h1.1M123.8 175.1v.8l-.7-.8-.4 .2 .3 .5M125.1 163.3h17.1M132.7 177.9h5.4M132.7 179.6h5.4"/>
<path d="M135.3 170.2v7.7M135.3 179.6v11.1M142.2 170.2h-18.8v3.4M144.8 161.5l3.1 1.7-3.1 1.6zM150.7 166.8h15.4M166.1 165.7h6.7v2.1h-6.7zM167.6 166.2l.2-.1a.62 .62 0 0 1 .1 1.1h-.3l-.1-.2-.1-.4zM168.2 166.4l-.7 .6M169.3 166.9h-.9l.6-.8v1.1M169.7 166.2l.2-.1a.62 .62 0 0 1 .1 1.1h-.3l-.2-.4zM170.3 166.4l-.7 .6M170.7 166.4l.5-.3 .2 .4-.8 .7h.8"/>
<path d="M172.8 166.8h54.7M175.4 174.4h5.4M175.4 176.1h5.4M178 166.8v7.6M178 176.1v9.4M188.9 177h2.1v6.8h-2.1zM189.4 179.7l.1-.1h.7l.2 .1a.57 .57 0 0 1-.5 .7 .57 .57 0 0 1-.6-.4zM189.5 179.6l.7 .7M189.9 173.6h37.6M190.4 178.5v.7l-.8-.7-.3 .2 .2 .5M227.5 163.3h8.5v13.7h-8.5zM230.2 164.8l3 1.7-3 1.7z"/>
<path d="M3.9 183.7v.1M9.8 191.5h5.5M9.8 193.2h5.5M12.5 183.8v7.7M12.5 193.2v9.4h34.1M29.5 182.1l3.4 1.7-3.4 1.7zM32.9 182.1v3.4M40.5 191.5h5.5M40.5 193.2h5.5M43.1 183.8h-40.9l-1.7 .9M43.1 193.2v9.4M77.3 187.2h-5.1v20.5l-.9 1.8"/>
<path d="M77.3 186.2h6.8v2.1h-6.8zM78.9 186.7l.1-.1a.62 .62 0 0 1 .2 1.1h-.3l-.1-.2-.1-.4zM79.5 186.9l-.7 .6M80.6 187.4h-.9l.6-.8v1.1M81 186.7l.1-.1a.62 .62 0 0 1 .2 1.1h-.3l-.2-.4zM81.6 186.9l-.7 .6M82 186.9l.4-.3 .3 .3-.8 .8h.8M84.1 187.2h39.3M93.3 192.4h2.1v6.8h-2.1zM93.7 195.2l.2-.2h.7l.2 .2a.57 .57 0 0 1-.4 .6 .57 .57 0 0 1-.7-.4zM93.8 197.3l.1-.2h.7l.2 .2a.57 .57 0 0 1-.4 .6 .57 .57 0 0 1-.7-.4zM93.9 197.1l.7 .7"/>
<path d="M93.9 195l.7 .7M94.4 187.2v5.2M94.4 199.2v6.8M94.4 196v.8l-.7-.5h1.1M94.8 193.9v.7l-.8-.7-.3 .2 .2 .5M103.7 194.9h5.5M103.7 196.6h5.5M106.3 196.6v6h-11.9M123.4 180.4v10.3h66.5v-6.9M189.4 181.9l.1-.2h.7l.2 .2a.57 .57 0 0 1-.5 .6 .57 .57 0 0 1-.6-.4zM189.5 181.7l.7 .7M190 180.6v.8l-.7-.6h1.1"/>
<path d="M209.4 192.4h2.1v6.8h-2.1zM209.8 197.4l.2-.3h.7l.2 .2a.57 .57 0 0 1-.5 .6 .57 .57 0 0 1-.6-.4zM209.8 195.2l.2-.2h.7l.2 .2a.57 .57 0 0 1-.5 .6 .57 .57 0 0 1-.6-.4zM210 197.1l.7 .7M210 195l.7 .7M210.4 199.2v8.5l-.8 1.8M210.4 187.2v5.2M210.5 196v.8l-.7-.5h1.1M210.9 193.9v.7l-.8-.7-.3 .2 .2 .5M217.3 187.2v12h16.2M224.1 183.8h20.5v6.9h-20.5zM224.1 187.2h-23.9v20.5l-.9 1.8"/>
<path d="M230.9 183.8v6.9M233.5 196.5v5.5M235.2 199.2h16.2M235.2 196.5v5.5M237.7 183.8v6.9M244.6 187.2h6.8v15.4M72.2 206h.1M200.2 206h.1M210.4 206h.1"/>
<circle cx="73.8" cy="37" r=".31"/>
<circle cx="127.6" cy="32" r=".48"/>
<circle cx="181.3" cy="31.9" r=".31"/>
<circle cx="188.2" cy="31.9" r=".31"/>
<circle cx="232.6" cy="30.2" r=".31"/>
<circle cx="51.6" cy="45.5" r=".31"/>
<circle cx="51.6" cy="55.7" r=".31"/>
<circle cx="63.6" cy="45.5" r=".31"/>
<circle cx="73.8" cy="55.7" r=".31"/>
<circle cx="114.3" cy="59.3" r=".48"/>
<circle cx="188.2" cy="52.4" r=".31"/>
<circle cx="60.2" cy="69.5" r=".31"/>
<circle cx="68.7" cy="69.5" r=".31"/>
<circle cx="77.3" cy="69.5" r=".31"/>
<circle cx="133.6" cy="77.9" r=".31"/>
<circle cx="138.7" cy="62.6" r=".31"/>
<circle cx="172.8" cy="79.7" r=".31"/>
<circle cx="179.6" cy="71.2" r=".31"/>
<circle cx="186.5" cy="62.6" r=".31"/>
<circle cx="186.5" cy="71.2" r=".31"/>
<circle cx="232.6" cy="69.5" r=".31"/>
<circle cx="38" cy="83.1" r=".31"/>
<circle cx="179.6" cy="86.5" r=".31"/>
<circle cx="32.8" cy="107" r=".31"/>
<circle cx="60.2" cy="103.6" r=".31"/>
<circle cx="67" cy="103.6" r=".31"/>
<circle cx="68.7" cy="103.6" r=".31"/>
<circle cx="73.8" cy="103.6" r=".31"/>
<circle cx="77.3" cy="103.6" r=".31"/>
<circle cx="80.7" cy="103.6" r=".31"/>
<circle cx="179.6" cy="115.5" r=".31"/>
<circle cx="179.6" cy="100.1" r=".31"/>
<circle cx="186.5" cy="108.7" r=".31"/>
<circle cx="186.5" cy="115.5" r=".31"/>
<circle cx="232.6" cy="108.7" r=".31"/>
<circle cx="32.8" cy="127.5" r=".31"/>
<circle cx="39.7" cy="130.8" r=".31"/>
<circle cx="49.9" cy="127.5" r=".31"/>
<circle cx="172.8" cy="122.3" r=".31"/>
<circle cx="179.6" cy="129.1" r=".31"/>
<circle cx="107.9" cy="153" r=".31"/>
<circle cx="135.3" cy="153" r=".31"/>
<circle cx="157.5" cy="146.3" r=".31"/>
<circle cx="157.5" cy="153" r=".31"/>
<circle cx="179.6" cy="142.8" r=".31"/>
<circle cx="189.9" cy="156.5" r=".31"/>
<circle cx="242.8" cy="156.5" r=".31"/>
<circle cx="242.8" cy="147.9" r=".31"/>
<circle cx="56.8" cy="163.3" r=".31"/>
<circle cx="56.8" cy="178.7" r=".31"/>
<circle cx="68.7" cy="163.3" r=".31"/>
<circle cx="106.2" cy="163.3" r=".31"/>
<circle cx="135.3" cy="170.1" r=".31"/>
<circle cx="135.3" cy="163.3" r=".31"/>
<circle cx="142.2" cy="163.3" r="1.11"/>
<circle cx="157.5" cy="166.7" r=".31"/>
<circle cx="178" cy="166.7" r=".31"/>
<circle cx="189.9" cy="173.5" r=".31"/>
<circle cx="227.4" cy="166.8" r="1.11"/>
<circle cx="12.4" cy="183.8" r=".31"/>
<circle cx="43.1" cy="183.8" r=".31"/>
<circle cx="94.3" cy="187.1" r=".31"/>
<circle cx="106.2" cy="187.1" r=".31"/>
<circle cx="123.3" cy="187.1" r=".31"/>
<circle cx="135.3" cy="190.6" r=".31"/>
<circle cx="210.4" cy="187.1" r=".31"/>
<circle cx="217.2" cy="187.1" r=".31"/>
<circle cx="251.4" cy="199.2" r=".31"/>
<circle cx="43.1" cy="202.6" r=".31"/>
<circle cx="94.3" cy="202.6" r=".31"/>
</g>
<path d="M91 25.1v100.7M178 77v5.5M174.6 83.8v5.4M178 119.6v5.5M154.1 127.5v-102.4h-153.6v184.4h266.2v-206.6h-61.4v138.2M174.6 126.5v5.4M38.1 140.1v5.5" fill="none" stroke="#000" stroke-width=".51"/>
<g fill="#000">
<circle cx="73.8" cy="37" r=".31"/>
<circle cx="181.3" cy="31.9" r=".31"/>
<circle cx="188.2" cy="31.9" r=".31"/>
<circle cx="232.6" cy="30.2" r=".31"/>
<circle cx="51.6" cy="45.5" r=".31"/>
<circle cx="51.6" cy="55.7" r=".31"/>
<circle cx="63.6" cy="45.5" r=".31"/>
<circle cx="73.8" cy="55.7" r=".31"/>
<circle cx="188.2" cy="52.4" r=".31"/>
<circle cx="60.2" cy="69.5" r=".31"/>
<circle cx="68.7" cy="69.5" r=".31"/>
<circle cx="77.3" cy="69.5" r=".31"/>
<circle cx="133.6" cy="77.9" r=".31"/>
<circle cx="138.7" cy="62.6" r=".31"/>
<circle cx="172.8" cy="79.7" r=".31"/>
<circle cx="179.6" cy="71.2" r=".31"/>
<circle cx="186.5" cy="62.6" r=".31"/>
<circle cx="186.5" cy="71.2" r=".31"/>
<circle cx="232.6" cy="69.5" r=".31"/>
<circle cx="38" cy="83.1" r=".31"/>
<circle cx="179.6" cy="86.5" r=".31"/>
<circle cx="32.8" cy="107" r=".31"/>
<circle cx="60.2" cy="103.6" r=".31"/>
<circle cx="67" cy="103.6" r=".31"/>
<circle cx="68.7" cy="103.6" r=".31"/>
<circle cx="73.8" cy="103.6" r=".31"/>
<circle cx="77.3" cy="103.6" r=".31"/>
<circle cx="80.7" cy="103.6" r=".31"/>
<circle cx="179.6" cy="115.5" r=".31"/>
<circle cx="179.6" cy="100.1" r=".31"/>
<circle cx="186.5" cy="108.7" r=".31"/>
<circle cx="186.5" cy="115.5" r=".31"/>
<circle cx="232.6" cy="108.7" r=".31"/>
<circle cx="32.8" cy="127.5" r=".31"/>
<circle cx="39.7" cy="130.8" r=".31"/>
<circle cx="49.9" cy="127.5" r=".31"/>
<circle cx="172.8" cy="122.3" r=".31"/>
<circle cx="179.6" cy="129.1" r=".31"/>
<circle cx="107.9" cy="153" r=".31"/>
<circle cx="135.3" cy="153" r=".31"/>
<circle cx="157.5" cy="146.3" r=".31"/>
<circle cx="157.5" cy="153" r=".31"/>
<circle cx="179.6" cy="142.8" r=".31"/>
<circle cx="189.9" cy="156.5" r=".31"/>
<circle cx="242.8" cy="156.5" r=".31"/>
<circle cx="242.8" cy="147.9" r=".31"/>
<circle cx="56.8" cy="163.3" r=".31"/>
<circle cx="56.8" cy="178.7" r=".31"/>
<circle cx="68.7" cy="163.3" r=".31"/>
<circle cx="106.2" cy="163.3" r=".31"/>
<circle cx="135.3" cy="170.1" r=".31"/>
<circle cx="135.3" cy="163.3" r=".31"/>
<circle cx="157.5" cy="166.7" r=".31"/>
<circle cx="178" cy="166.7" r=".31"/>
<circle cx="189.9" cy="173.5" r=".31"/>
<circle cx="12.4" cy="183.8" r=".31"/>
<circle cx="43.1" cy="183.8" r=".31"/>
<circle cx="94.3" cy="187.1" r=".31"/>
<circle cx="106.2" cy="187.1" r=".31"/>
<circle cx="123.3" cy="187.1" r=".31"/>
<circle cx="135.3" cy="190.6" r=".31"/>
<circle cx="210.4" cy="187.1" r=".31"/>
<circle cx="217.2" cy="187.1" r=".31"/>
<circle cx="251.4" cy="199.2" r=".31"/>
<circle cx="43.1" cy="202.6" r=".31"/>
<circle cx="94.3" cy="202.6" r=".31"/>
</g>
<path d="M3.9 124.1h5.1v10.3h-5.1zM9 130.9h3.5M9 127.5h3.5" fill="none" stroke="#000" stroke-width=".34"/>
<g fill="none" stroke="#000" stroke-width=".21" stroke-dasharray="6.1 2">
<path d="M184.9 33.6l6.7 13.7M193.3 35.3l-8.4 12M5.6 117.3l13.7 22.1M24.4 117.3l-17.1 22.1M46.3 115.9v23.2M53.7 115.9h-7.4M2.2 120.6v17.2M2.2 137.8h27.3M29.5 137.8v-17.2M29.5 120.6h-27.3M46.3 139.1h2M48.3 139.1h5.4"/>
<path d="M53.7 139.1v-23.2M11 159.6v2M34.3 159.6h-23.3M82.8 144.3v2M82.8 146.3v5.4M82.8 151.7h23.2M106 144.3h-23.2M106 151.7v-7.4M11 161.6v5.5M11 167.1h23.3M34.3 167.1v-7.5M131.9 173.6l8.5 11.9"/>
<path d="M138.7 171.9l-6.8 13.6"/>
</g>
<g fill="none" stroke="#000" stroke-width=".68">
<path d="M230.2 47.3h4.8M159.2 60.3v4.7M35.7 86.5h4.7M230.2 86.5h4.8M57.9 110.4h4.7M78.4 110.4h4.7M79.1 111.6h3.1M80.1 112.6h1M157.5 106.3v4.8M177.3 103.6h4.8M230.2 125.8h4.8M177.3 146.3h4.8"/>
<path d="M54.4 182.1h4.8M55.2 183.3h3.1M56.3 184.3h1M175.6 185.5h4.8M176.4 186.7h3M177.4 187.7h1M92 206h4.7M92.7 207.2h3.1M93.8 208.2h1M249 202.6h4.8M249.8 203.8h3.1M250.8 204.8h1"/>
</g>
<g fill="none" stroke="#000" stroke-width=".59">
<path d="M8.3 59.3h4.9l-2.5 2.3zM49.3 59.3h4.8l-2.4 2.3zM50.3 60.3h2.7M131.3 81.4h4.7l-2.4 2.4zM132.3 82.5h2.7M64.6 110.4h4.9l-2.4 2.5zM67.1 110.4v2.5M71.5 110.4h4.7l-2.3 2.5zM85.1 110.4h4.9l-2.4 2.5zM86.1 111.4h2.8M126.1 107h4.8l-2.4 2.4zM127.1 108h2.7"/>
<path d="M141.5 130.9h4.8l-2.4 2.4zM143.9 130.9v2.4M37.4 153.1h4.7l-2.4 2.4zM39.7 153.1v2.4M47.6 153.1h4.8l-2.4 2.4zM50 153.1v2.4M46.6 200.2l2.4 2.4-2.4 2.4z"/>
</g>
<text font-size="4.9" x="2.9" y="5.2">Наименование</text>
<g font-size="3">
<text x="40.4" y="5">PIN-176</text>
<text x="57.9" y="5">(Matrix-II EH)</text>
<text x="40.4" y="10.8">23/03/22</text>
<text x="185.5" y="6.4">R26</text>
<text x="185.6" y="11.8">30E</text>
<text x="40.7" y="15.8">*176-04*</text>
<text x="56.9" y="15.9">23/03/22</text>
<text x="222.7" y="14.9">R36</text>
<text x="41.4" y="21">SMD-7176</text>
<text x="63.6" y="21">PIN-7177</text>
<text x="223.1" y="20.3">1k8</text>
<text x="219.2" y="28.5">R31</text>
<text x="243.1" y="28.5">R37</text>
<text x="219.7" y="34">10k</text>
<text x="233.2" y="34.6">C24</text>
<text x="243.5" y="34">15E</text>
<text x="52.9" y="36.3">C6</text>
<text x="61.5" y="36.3">12p</text>
<text x="235.2" y="41.5">33p</text>
<text x="74.6" y="42.5">Q1</text>
<text x="177.4" y="44.9" transform="rotate(-90 177.4 44.9)">510p NP0</text>
<text x="192" y="43.2">Fant</text>
<text x="80.1" y="52" transform="rotate(-90 80.1 52)">8 MHz</text>
<text x="180.1" y="50.8" transform="rotate(-90 180.1 50.8)">C18</text>
<text x="187" y="50.5" transform="rotate(-90 187 50.5)">C19</text>
<text x="192.3" y="50.7">R29</text>
<text x="53.2" y="55.1">C7</text>
<text x="61.2" y="55.1">12p</text>
<text x="192.4" y="56.1">30E</text>
<text x="222.7" y="54.1">R38</text>
<text x="223.1" y="59.6">1k8</text>
<text x="166" y="61">C22</text>
<text x="175.8" y="60.6">33p</text>
<text x="185.8" y="61">R27</text>
<text x="193" y="61">10k</text>
<text x="139.4" y="68.7">C15</text>
<text x="170.1" y="69.5">R21</text>
<text x="190.3" y="69.5">R42</text>
<text x="219.2" y="67.7">R32</text>
<text x="243.1" y="67.7">R39</text>
<text x="140.5" y="75.6">100n</text>
<text x="163.3" y="78">R18</text>
<text x="170.1" y="74.9">10k</text>
<text x="190.6" y="74.9">15E</text>
<text x="219.7" y="73.2">10k</text>
<text x="233.2" y="73.9">C25</text>
<text x="243.5" y="73.2">15E</text>
<text x="59" y="82.4" transform="rotate(-90 59 82.4)">VD7</text>
<text x="68.2" y="78.2" transform="rotate(-90 68.2 78.2)">C9</text>
<text x="76.7" y="79.1" transform="rotate(-90 76.7 79.1)">C10</text>
<text x="163.4" y="83.5">10k</text>
<text x="181.2" y="79.4">VT2:B</text>
<text x="235.2" y="80.7">33p</text>
<text x="81.8" y="88.2" transform="rotate(-90 81.8 88.2)">100n</text>
<text x="164.9" y="88.6">VT2:A</text>
<text x="64.7" y="92.4" transform="rotate(-90 64.7 92.4)">BZX84J-C5V6</text>
<text x="181.4" y="92.6">R22</text>
<text x="222.7" y="93.4">R40</text>
<text x="73.3" y="96.6" transform="rotate(-90 73.3 96.6)">10мк 6.3v</text>
<text x="181.8" y="96.1">15E</text>
<text x="223.1" y="98.8">1k8</text>
<text x="162.6" y="107">C23</text>
<text x="172.4" y="106.7">33p</text>
<text x="185.8" y="107">R28</text>
<text x="193.3" y="107">10k</text>
<text x="219.2" y="107">R33</text>
<text x="243.1" y="107">R41</text>
<text x="26" y="113.2">Z1</text>
<text x="130.7" y="111.5">VD5</text>
<text x="170.5" y="113.9">R23</text>
<text x="190.3" y="113.9">R43</text>
<text x="219.7" y="112.5">10k</text>
<text x="233.2" y="113.1">C26</text>
<text x="243.5" y="112.5">15E</text>
<text x="41.9" y="114.9">VD6</text>
<text x="105.3" y="115.2">R11</text>
<text x="114.8" y="115.2">680E</text>
<text x="170.7" y="119.3">10k</text>
<text x="190.6" y="119.3">15E</text>
<text x="235.2" y="120">33p</text>
<text x="4.3" y="123.4">JJ1</text>
<text x="17.4" y="125.1">X2</text>
<text x="39.2" y="122.3" transform="rotate(-90 39.2 122.3)">KPX1205A</text>
<text x="65.3" y="121.7">PCB jamper</text>
<text x="105.3" y="122.1">R10</text>
<text x="114.8" y="122.1">680E</text>
<text x="162.9" y="120.7">R19</text>
<text x="180.2" y="122.1">VT3:B</text>
<text x="118.6" y="131.9">L-119EGW</text>
<text x="163.4" y="126.2">10k</text>
<text x="165.2" y="130.9">VT3:A</text>
<text x="2.7" y="137.4">JB06</text>
<text x="13.4" y="135.4">40pin*0.05</text>
<text x="182.1" y="135.3">R24</text>
<text x="22.5" y="140.8">R1</text>
<text x="33.2" y="138.4">VT1</text>
<text x="85.6" y="143.6">VD4</text>
<text x="181.8" y="138.8">15E</text>
<text x="22" y="147.3">4k7</text>
<text x="44.3" y="149.8" transform="rotate(-90 44.3 149.8)">BC847W-S</text>
<text x="138" y="144.3">R17</text>
<text x="147.3" y="144.3">100k</text>
<text x="200.1" y="146.3">C20</text>
<text x="209.9" y="145.9">33p</text>
<text x="221.3" y="146.3">R34</text>
<text x="230.9" y="146.3">100k</text>
<text x="118.2" y="151">R14</text>
<text x="138" y="151">C16</text>
<text x="149.4" y="151">100p</text>
<text x="221.3" y="154.9">R35</text>
<text x="230.9" y="154.9">1M0</text>
<text x="23.8" y="158.2">VD2</text>
<text x="39.5" y="161.3">R5</text>
<text x="48.3" y="161.3">510E</text>
<text x="68.1" y="159.9">33n10%X7R</text>
<text x="73.5" y="156.5">C11</text>
<text x="89" y="161.3">R8</text>
<text x="118.2" y="161.3">R15</text>
<text x="118.9" y="157.2">4k7</text>
<text x="141.9" y="158.6">DA2:A</text>
<text x="227.2" y="162">DA2:B</text>
<text x="88.6" y="167.5">4k7</text>
<text x="118.9" y="167.5">4k7</text>
<text x="139.3" y="162.6">2</text>
<text x="161.9" y="164.7">R20</text>
<text x="171.2" y="164.7">4k7</text>
<text x="224.7" y="166.1">6</text>
<text x="48.7" y="171.2">C8</text>
<text x="63.1" y="170.9">R6</text>
<text x="99.4" y="171.9">C12</text>
<text x="139.3" y="169.5">3</text>
<text x="151.8" y="169.5">1</text>
<text x="224.7" y="172.9">5</text>
<text x="237.2" y="172.9">7</text>
<text x="46.1" y="175.3">1nX7R</text>
<text x="60.5" y="175.3">100k</text>
<text x="99.7" y="179.4">4n7</text>
<text x="115.5" y="175.9">R16</text>
<text x="120" y="179.7">0</text>
<text x="128.1" y="175.3">C14</text>
<text x="145.6" y="176.4">TL062ID</text>
<text x="166.6" y="179.4">1nX7R</text>
<text x="168.4" y="175.3">C17</text>
<text x="182.4" y="179.3">R25</text>
<text x="237.7" y="176.4">TL062ID</text>
<text x="23.5" y="181.8">VD3</text>
<text x="78.4" y="185.2">R7</text>
<text x="182.7" y="182.8">4k7</text>
<text x="229.8" y="182.5">DA2:C</text>
<text x="13.9" y="190">C4</text>
<text x="20" y="188.2">1N5819HW</text>
<text x="37.8" y="188.2">C2</text>
<text x="78" y="191.3">4k7</text>
<text x="139.8" y="186.9" transform="rotate(-90 139.8 186.9)">Fant</text>
<text x="221.3" y="186.5">8</text>
<text x="224.4" y="188.3">UCC</text>
<text x="237.4" y="188.3">GND</text>
<text x="245.7" y="190">4</text>
<text x="88" y="195.7">R9</text>
<text x="109.7" y="195.1">C13</text>
<text x="203.2" y="197.1">R30</text>
<text x="234.3" y="193.4">TL062ID</text>
<text x="20.4" y="202.3" transform="rotate(-90 20.4 202.3)">10uF 35V</text>
<text x="49.4" y="198.8" transform="rotate(-90 49.4 198.8)">100n 50V</text>
<text x="87.5" y="199.1">4k7</text>
<text x="107.6" y="199.1">100nX7R</text>
<text x="203.3" y="200.8">15E</text>
<text x="227.8" y="198.5">C21</text>
<text x="237.1" y="198.5">100n</text>
</g>
<g font-size="2.9">
<text x="3.6" y="10.6">Схема от :</text>
<text x="3.1" y="15.4">Текстолит</text>
<text x="3.6" y="20.5">Коды Clarion</text>
<text x="117.6" y="31.8">MC</text>
<text x="37.5" y="54.1" transform="rotate(-90 37.5 54.1)">TL201-(2P+2P+3P)</text>
<text x="181.4" y="85.3">BC847BS</text>
<text x="160.4" y="92.2">BC847BS</text>
<text x="181.4" y="128">BC847BS</text>
<text x="160.4" y="134.9">BC847BS</text>
<text x="58" y="142.5" transform="rotate(-90 58 142.5)">BAV99W</text>
<text x="94.7" y="155.7">BAV99W</text>
<text x="17.9" y="171">BAV99W</text>
</g>
<g font-size="2.3">
<text x="197.8" y="7.1">AN0</text>
<text x="207.7" y="15.7">UCC</text>
<text x="208.5" y="29.3">LGI</text>
<text x="257.9" y="29.3">LED-G</text>
<text x="2.7" y="32.7">+12V</text>
<text x="92.3" y="31">ICPDA</text>
<text x="94.1" y="34.4">LGI</text>
<text x="146.4" y="34.4">D1_I</text>
<text x="146.9" y="31">INP</text>
<text x="198.6" y="31">RF</text>
<text x="1.7" y="39.5">DATA0</text>
<text x="84.3" y="36.2">C1</text>
<text x="92.3" y="37.8">ICPCK</text>
<text x="92.8" y="41.2">BE_O</text>
<text x="146.4" y="37.8">D0_I</text>
<text x="146.6" y="41.2">AN1</text>
<text x="1.7" y="42.9">DATA1</text>
<text x="1.9" y="46.3">LED-G</text>
<text x="94.5" y="44.6">LR</text>
<text x="147.1" y="44.6">LRI</text>
<text x="2" y="49.8">LED-R</text>
<text x="2.3" y="53.2">BEEP</text>
<text x="94.1" y="48.1">BEI</text>
<text x="94.4" y="51.5">LG</text>
<text x="147.4" y="51.5">D1</text>
<text x="147.4" y="48.1">D0</text>
<text x="199.5" y="51.5">AN1</text>
<text x="84.3" y="54.9">C2</text>
<text x="92.8" y="58.3">C1</text>
<text x="93.7" y="54.9">AN0</text>
<text x="207.7" y="54.9">UCC</text>
<text x="81.5" y="63.4">UCC</text>
<text x="92.8" y="61.7">C2</text>
<text x="144.6" y="61.7">UCC</text>
<text x="199.3" y="61.7">UCC</text>
<text x="2.3" y="68.6">U+</text>
<text x="81.5" y="68.6">UCC</text>
<text x="155" y="70.3">D0_I</text>
<text x="196.3" y="70.3">DATA0</text>
<text x="208.5" y="68.6">LRI</text>
<text x="257.9" y="68.6">LED-R</text>
<text x="156" y="78.7">D0</text>
<text x="94" y="95.8">ICPDA</text>
<text x="95.1" y="92.5">UCC</text>
<text x="207.7" y="94.1">UCC</text>
<text x="94" y="99.2">ICPCK</text>
<text x="3" y="106.1">UCC</text>
<text x="199.3" y="107.8">UCC</text>
<text x="208.5" y="107.8">BEI</text>
<text x="258.4" y="107.8">BEEP</text>
<text x="92.8" y="116.3">LR</text>
<text x="155" y="114.6">D1_I</text>
<text x="196.3" y="114.6">DATA1</text>
<text x="92.7" y="123.2">LG</text>
<text x="156" y="121.4">D1</text>
<text x="2.3" y="141.9">BE_O</text>
<text x="261.3" y="147.1">INP</text>
<text x="2.3" y="153.8">RF</text>
<text x="2.3" y="177.8">U+</text>
<text x="1.1" y="182.9">+12V</text>
<text x="72.5" y="206.8">U_OFFS</text>
<text x="200.5" y="206.8">U_OFFS UCC</text>
</g>
<g font-size="1.9">
<text x="118.1" y="28">DD1</text>
<text x="18.8" y="33.1">1</text>
<text x="26.6" y="30.8">X1</text>
<text x="18.8" y="36.6">2</text>
<text x="18.8" y="40">3</text>
<text x="18.8" y="43.3">4</text>
<text x="18.8" y="46.8">5</text>
<text x="18.8" y="50.2">6</text>
<text x="18.8" y="53.6">7</text>
<text x="120.6" y="51.2" transform="rotate(-90 120.6 51.2)">HT66F018-20</text>
<text x="36.2" y="61.6">DA1</text>
<text x="32.4" y="70">78L05ABU-S</text>
<text x="126.4" y="113">R</text>
<text x="126.6" y="127.8">G</text>
</g>
</svg>
